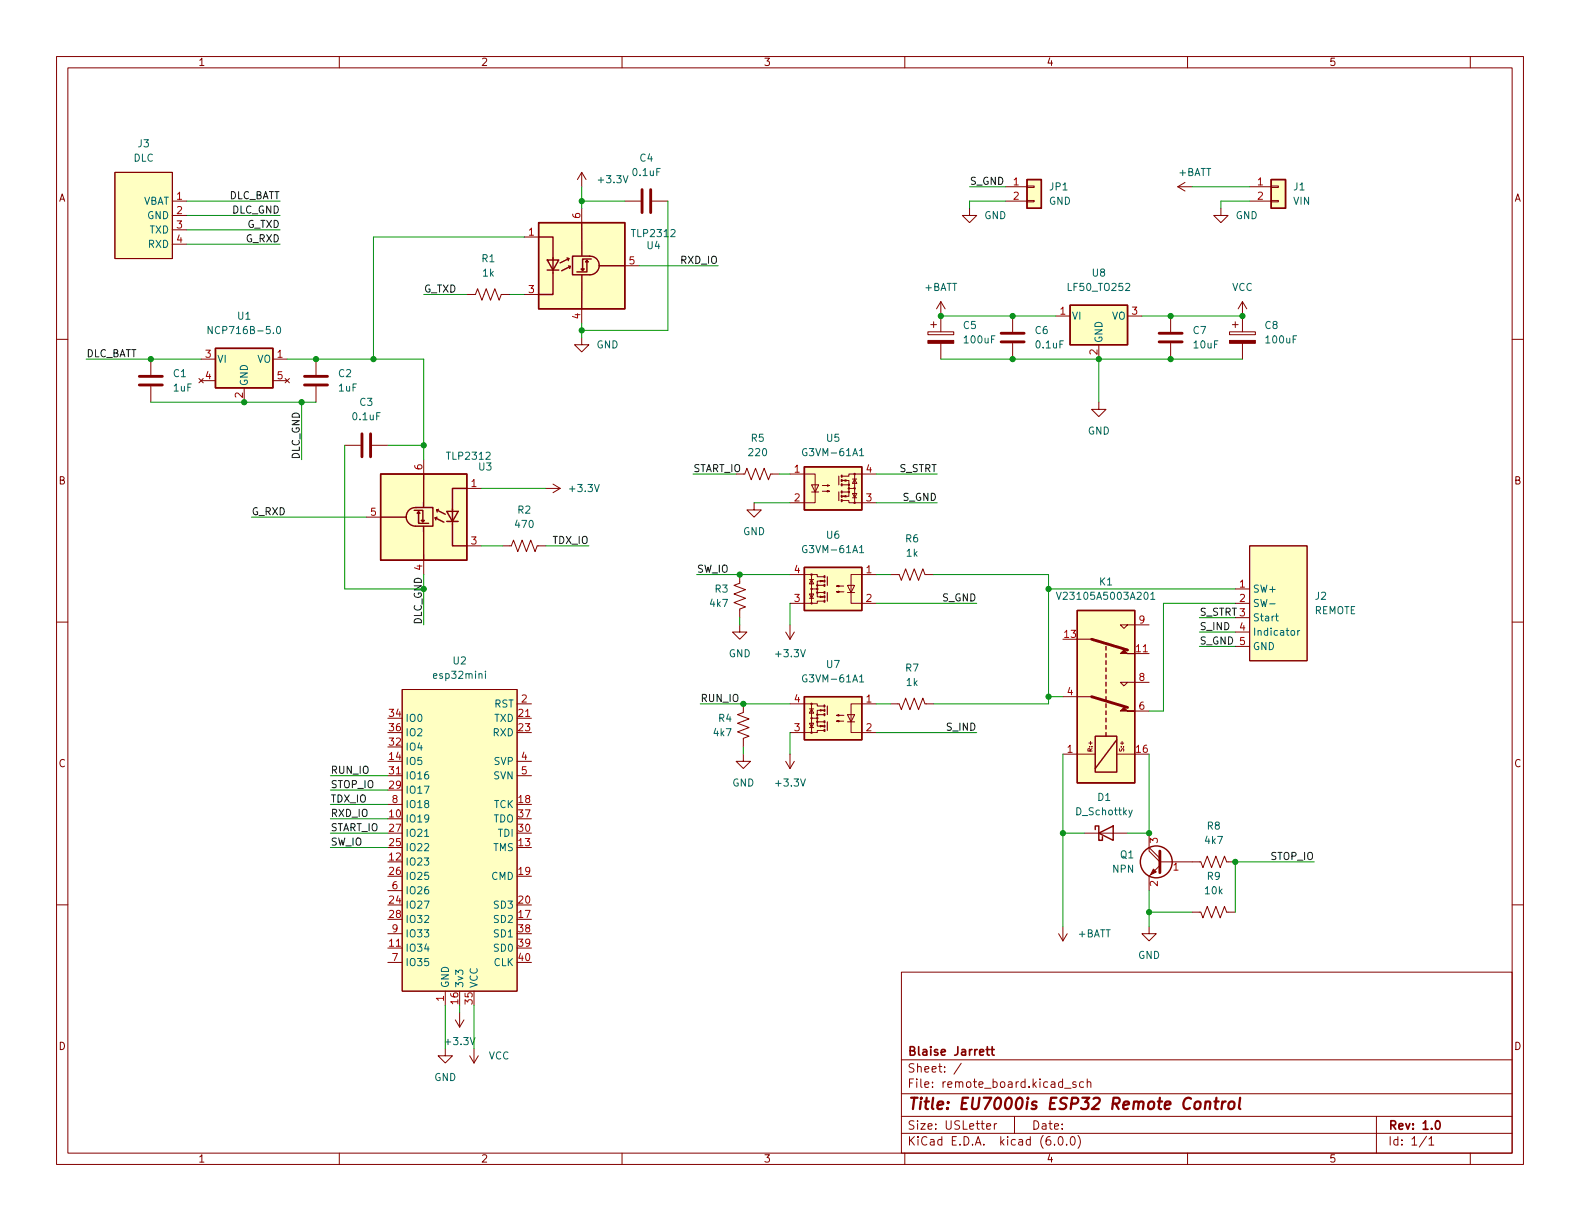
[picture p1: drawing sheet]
<svg xmlns="http://www.w3.org/2000/svg" width="279mm" height="216mm" viewBox="0 0 279 216" stroke-linecap="round" stroke-linejoin="round" font-family="sans-serif">
<g fill="none" stroke="#840000" stroke-width=".18">
<path d="M10 10h259.4v195.9h-259.4zM12 12h255.4v191.9h-255.4zM60 10v2M110 10v2M160 10v2M210 10v2M260 10v2M20.3 30.5h10.2v15.2h-10.2zM30.5 35.6h2.5M30.5 38.1h2.5M102.9 30.5l.7 1.3M102.9 30.5v2.5"/>
<path d="M102.9 36.8v2.6M102.9 30.5l-.8 1.3M110.5 35.6h2.8M115.3 35.6h2.8M171.4 36.8v1.3h1.3l-1.3 1.3-1.2-1.3h1.2M177.8 33h3.8M177.8 35.6h3.8M181.6 35.4h1.3v.3h-1.3zM181.6 32.9h1.3v.2h-1.3zM208.3 33l1.2 .8M208.3 33h2.5M209.5 32.3l-1.2 .7"/>
<path d="M215.9 36.8v1.3h1.3l-1.3 1.3-1.3-1.3h1.3M221 33h3.8M221 35.6h3.8M224.8 35.4h1.3v.3h-1.3zM224.8 32.9h1.3v.2h-1.3zM10 60h2M30.5 40.6h2.5M30.5 43.2h2.5M82.5 52.1h1.6l.4-1 .7 2 .8-2 .7 2 .8-2 .8 2 .3-1h1.6M92.7 52.1h2.5M92.7 41.9h2.5M102.9 59.7v1.3h1.2l-1.2 1.2-1.3-1.2h1.3"/>
<path d="M102.9 54.6v2.6M110.5 47h2.5M164.1 58.7h4.6v.5h-4.6zM164.6 57.4h1M165.1 56.9v1M166.4 53.3v5.4M166.4 53.3l-.8 1.3M166.4 53.3l.7 1.3M179.1 55.9v2.8M186.7 55.9h2.5M199.4 55.9h2.5M207 55.9v2.8"/>
<path d="M217.4 58.7h4.6v.5h-4.6zM217.9 57.4h1M218.4 56.9v1M219.7 53.3v5.4M219.7 53.3l-.8 1.3M219.7 53.3l.8 1.3M267.4 60h2M26.7 63.5v2.8M26.7 68.3v2.8M35.2 66.9l.7 .8M35.6 63.5h2.5M35.6 67.3h2.5"/>
<path d="M35.9 66.9l-.7 .8M43.2 68.6v2.5M48.3 63.5h2.5M48.3 67.3h2.5M50.4 66.9l.8 .8M51.2 66.9l-.8 .8M55.9 63.5v2.8M55.9 68.3v2.8M61 78.7h2.8M65.8 78.7h2.8M166.4 60.7v2.8M179.1 60.7v2.8"/>
<path d="M194.3 71.1v1.3h1.3l-1.3 1.3-1.3-1.3h1.3M194.3 61v2.5M207 60.7v2.8M219.7 60.7v2.8M64.8 91.4h2.5M74.9 81.3v2.5M74.9 99.1v2.5M82.5 86.4h2.6M82.5 96.5h2.6M88.9 96.5h1.5l.4-1 .8 2 .7-2 .8 2 .8-2 .7 2 .4-1h1.5M96.5 86.4h2.6M97.8 85.6l1.3 .8"/>
<path d="M99.1 86.4l-1.3 .7M131.7 83.8l.4-1 .7 2 .8-2 .8 2 .7-2 .8 2 .4-1h1.5M133.3 88.9v1.3h1.3l-1.3 1.2-1.2-1.2h1.2M139.7 83.8h4.4v5.1h-4.4M143.5 85.7h1.3l-.7 1.3zM143.5 87h1.3M145.4 86.9h1.3l-.4 .1v-.3l.4 .2M145.4 85.9h1.3l-.4 .1v-.3l.4 .2M149 85h1.1v.7M149 88.5h1.1v.4h4.8M149 85.7h1.1v1.3h-1.1M149.1 87.8l.5-.2v.3z"/>
<path d="M149.1 85l.5-.2v.3zM150.1 87v.8h-1.1M150.1 86.4h1M150.7 87.2h.8l-.4 .8zM150.7 88h.8M150.7 84.7h.8M151.1 84.7l.4 .8h-.8zM151.1 83.8v5.1M154.9 83.8h-4.8v.4h-1.1M221 96.5h10.1v20.3h-10.1zM10 110h2M130.8 101.6v1.5l-1 .4 2 .8-2 .7 2 .8-2 .8 2 .7-1 .4v1.5"/>
<path d="M130.8 110.5v1.3h-1.3l1.3 1.2 1.3-1.2h-1.3M138.9 111.8l.8 1.2M139.7 101.6h4.8v.4h1.2M139.7 110.5v2.5M140.5 111.8l-.8 1.2M143.1 105h.8l-.4 .8zM143.1 105.8h.8M143.1 102.5h.8M143.5 102.5l.4 .8h-.8zM143.5 104.1h1M143.5 101.6v5.1M144.5 104.8v.7h1.2"/>
<path d="M145 105.4l.5 .1-.5 .2zM145 102.6l.5 .1-.5 .2zM145.7 102.7h-1.2v.8M145.7 106.3h-1.2v.4h-4.8M145.7 103.5h-1.2v1.3h1.2M148 104.6l.3-.1v.3l-.3-.2h1.2M148 103.6l.3-.1v.3l-.3-.2h1.2M149.9 103.5h1.2l-.6 1.3zM149.9 104.8h1.2M154.9 101.6h-4.4v5.1h4.4M157.5 101.6h1.5l.4 1 .7-2 .8 2 .8-2 .7 2 .8-2 .4 1h1.5M190.5 113h2.5"/>
<path d="M199.4 110.5l-.6 .6-.7-.6h5.1M200.7 115.6h2.5M218.4 104.1h2.6M218.4 106.7h2.6M218.4 109.2h2.6M218.4 111.8h2.6M218.4 114.3h2.6M267.4 110h2M68.6 137.2h2.5M71.1 121.9h20.3v53.4h-20.3zM91.4 124.5h2.6M91.4 127h2.6"/>
<path d="M91.4 137.2h2.6M91.4 134.6h2.6M131.4 133.4v1.2h-1.2l1.2 1.3 1.3-1.3h-1.3M131.4 124.5v1.5l-1 .4 2.1 .7-2.1 .8 2.1 .8-2.1 .7 2.1 .8-1.1 .4v1.5M138.9 134.6l.8 1.3M139.7 124.5h4.8v.3h1.2M139.7 133.4v2.5M140.5 134.6l-.8 1.3M143.1 127.9h.8l-.4 .8zM143.1 128.7h.8M143.1 125.3h.8M143.5 125.3l.4 .8h-.8z"/>
<path d="M143.5 127h1M143.5 124.5v5M144.5 127.6v.8h1.2M145 128.3l.5 .1-.5 .1zM145 125.5l.5 .1-.5 .1zM145.7 125.6h-1.2v.8M145.7 129.2h-1.2v.3h-4.8M145.7 126.4h-1.2v1.2h1.2M148 127.5l.3-.1v.2l-.3-.1h1.2M148 126.5l.3-.1v.2l-.3-.1h1.2M149.9 126.4h1.2l-.6 1.2zM149.9 127.6h1.2"/>
<path d="M154.9 124.5h-4.4v5h4.4M157.5 124.5h1.5l.4 1 .7-2.1 .8 2.1 .8-2.1 .7 2.1 .8-2.1 .4 1.1h1.5M188 133.4h5.7M188 123.2h5M197.5 133.4h3.2M199.4 120.7l-.6 .6-.7-.6h5.1M200.7 125.7h2.5M10 160h2M68.6 157.5h2.5M68.6 142.2h2.5M191.8 147.3h7.6M203.2 149.9v.6l1.9 1.9h7.2l.4 1 .8-2 .7 2 .8-2 .8 2 .7-2 .4 1h1.5"/>
<path d="M203.2 149.9l1.9 1.9M203.2 147.3v2.6M205.1 153l-1.9 1.9v2.6M267.4 160h2M68.6 167.6h2.5M68.6 170.2h2.5M68.6 165.1h2.5M78.7 175.3v2.5M81.3 179.1v2.5M159.4 171.9h108v32h-108zM187.2 165.1l.8 1.3M188 163.8v2.6"/>
<path d="M188.7 165.1l-.7 1.3M203.2 163.8v1.3h-1.3l1.3 1.3 1.3-1.3h-1.3M210.8 161.3h1.5l.4 1 .8-2 .7 2 .8-2 .8 2 .7-2 .4 1h1.5M78.7 185.4v1.3h1.3l-1.3 1.3-1.2-1.3h1.2M80.5 180.3l.8 1.3M82 180.3l-.7 1.3M83.1 186.7l.7 1.3M83.8 185.4v2.6M84.6 186.7l-.8 1.3M159.4 197.4h108M159.4 193.4h108M159.4 187.4h108"/>
<path d="M170 188l-1.3 1.9M174.5 199.2l.7-.2-.1-.3h-.4l-.2 .2v.7h.6M175.8 198.7v1M176.3 198.7h-.3l-.2 .3M179.4 197.4v3M188.3 192.4h1.1M190.3 191.4l-.4-.1-.2 .2 .1 .2 .5 .2v.3h-.6M191.6 191.4l-.4-.1-.3 .3v.4l.1 .2h.6M192.3 191.4l.2-.1 .3 .1 .1 .9M192.3 190.8v1.5M243.4 197.4v6.5M60 203.9v2"/>
<path d="M110 203.9v2M159.4 200.4h108M160 203.9v2M186.5 202.3v.2M187.3 201h.2a.81 .81 0 0 1 .6 .6 .81 .81 0 0 1-.3 .8l-.2 .1a.81 .81 0 0 1-.6-.6 .81 .81 0 0 1 .3-.9zM188.6 202.3v.2M189.5 201h.1a.81 .81 0 0 1 .6 .6 .81 .81 0 0 1-.3 .8l-.1 .1a.81 .81 0 0 1-.6-.6 .81 .81 0 0 1 .3-.9zM190.6 200.8a1.72 1.72 0 0 1 0 2.2M210 203.9v2M252.3 200.9l-1.3 1.9M252.7 201.4l.4-.4v1.5M252.7 202.5h.8"/>
<path d="M260 203.9v2"/>
<circle cx="150.1" cy="86.4" r=".13"/>
<circle cx="150.1" cy="85.7" r=".13"/>
<circle cx="150.1" cy="87" r=".13"/>
<circle cx="151.1" cy="86.4" r=".13"/>
<circle cx="151.1" cy="88.9" r=".13"/>
<circle cx="151.1" cy="83.8" r=".13"/>
<circle cx="143.5" cy="104.1" r=".13"/>
<circle cx="143.5" cy="106.7" r=".13"/>
<circle cx="143.5" cy="101.6" r=".13"/>
<circle cx="144.5" cy="103.5" r=".13"/>
<circle cx="144.5" cy="104.8" r=".13"/>
<circle cx="144.5" cy="104.1" r=".13"/>
<circle cx="143.5" cy="127" r=".13"/>
<circle cx="143.5" cy="124.5" r=".13"/>
<circle cx="143.5" cy="129.5" r=".13"/>
<circle cx="144.5" cy="126.4" r=".13"/>
<circle cx="144.5" cy="127" r=".13"/>
<circle cx="144.5" cy="127.6" r=".13"/>
</g>
<path d="M174.4 185.6h.6M174.6 185.1v1.3l.4 .2M175.2 185.6h.6M175.5 185.1v1.3l.3 .2M254 198.2h.2a.82 .82 0 0 1 .6 .6 .82 .82 0 0 1-.3 .8l-.2 .1a.81 .81 0 0 1-.6-.6 .81 .81 0 0 1 .3-.9z" fill="none" stroke="#840000" stroke-width=".3"/>
<path d="M213.2 195a.49 .49 0 0 1 .8 .1l-.1 1M213.2 194.8l-.1 1.3M214.7 194.8h.8M215.1 194.1l-.2 1.7 .1 .2 .3 .1M216.2 194.8l-.2 1.3M216.7 194.8l-.3 .1-.3 .3M217.4 195a.52 .52 0 0 1 .5-.2 .52 .52 0 0 1 .4 .4l-.1 .5a.55 .55 0 0 1-.5 .4 .55 .55 0 0 1-.5-.4zM219.3 194.1l-.2 1.7 .2 .3" fill="none" stroke="#840000" stroke-width=".4"/>
<g fill="none" stroke="#840000" stroke-width=".51">
<path d="M113.5 33.5v4.1M115.1 33.5v4.1M177 58.9h4.1M205 58.9h4M24.6 68.1h4.1M24.6 66.5h4.1M53.8 68.1h4.1M53.8 66.5h4.1M64 76.7v4.1M65.5 76.7v4.1M177 60.5h4.1M205 60.5h4"/>
<path d="M193 113l6.4 1.9M193 123.2l6.4 1.9M205.1 150.5v3.8"/>
</g>
<g fill="#840000" stroke="#840000" stroke-width=".18">
<path d="M204 153.7l.5 .5-1 .5z"/>
<path d="M198.1 125.7l.7-.6 .6 .6h1.3z"/>
<path d="M198.1 115.6l.7-.7 .6 .7h1.3z"/>
<path d="M164.1 60.2h4.6v.5h-4.6z"/>
<path d="M217.4 60.2h4.6v.5h-4.6z"/>
</g>
<g fill="none" stroke="#840000" stroke-width=".25">
<path d="M95.2 39.4h15.3v15.2h-15.3zM102.9 39.4v5.8M181.6 31.8h2.5v5h-2.5zM224.8 31.8h2.5v5h-2.5zM95.2 41.9h2.6v3.8M96.8 46h2l-1 1.8zM96.8 47.8h2M97.8 45.6v6.5h-2.6M100.3 45.6l.3 .1M100.5 47l.3 .1M100.6 45.7l-1.5 .8M100.6 45.7l-.1 .4"/>
<path d="M100.8 47.1l-1.5 .8M100.8 47.1l-.1 .4M102.9 48.6v6M103.5 46.3l.3-.2 .2 .2zM103.8 46.1v2h-1.8M104.2 45.3a1.57 1.57 0 0 1 1.7 1.7M104.3 45.3h-3.1v3.3h3.1a1.67 1.67 0 0 0 1.7-1.7M104.5 45.8h-1.5v2l.3-.2h-.5l.2 .2M106 47h4.5M189.2 54h10.2v7h-10.2zM38.1 61.6h10.2v7h-10.2zM67.3 83.8h15.2v15.3h-15.2z"/>
<path d="M67.3 91.4h4.5M73.3 90.2h1.5v2.1l-.3-.3h.5l-.2 .3M73.5 89.7h3.1v3.3h-3.1a1.67 1.67 0 0 1-1.7-1.6M73.6 89.8a1.57 1.57 0 0 0-1.7 1.6M74 90.5v2h1.8M74 90.5l.3 .3h-.5zM74.9 93.1v6M74.9 83.8v5.9M77 91.6l1.5 .7M77 91.6l.1 .3M77.2 90.2l1.5 .7M77.2 90.2l.1 .3"/>
<path d="M77.3 91.5l-.3 .1M77.5 90.1l-.3 .1M79 90.4h2l-1 1.8zM79 92.2h2M80 90v6.5h2.5M82.5 86.4h-2.5v3.8M142.2 82.6h10.2v7.6h-10.2zM142.2 100.3h10.2v7.7h-10.2zM190.5 108h10.2v30.4h-10.2zM195.6 114.3v.6M195.6 115.6v.6M195.6 116.8v.7"/>
<path d="M195.6 118.1v.6M195.6 119.4v.6M142.2 123.2h10.2v7.6h-10.2zM193.7 130.2h3.8v6.3h-3.8zM195.6 120.7v.6M195.6 121.9v.7M195.6 123.2v.6M195.6 124.5v.6M195.6 125.7v.7M195.6 127v.6M195.6 128.3v.6M195.6 129.5v.7"/>
<path d="M197.5 130.8l-3.8 5.1M193.7 146.7v-.6h.6v2.5h.6v-.6M194.3 147.3l2.5-1.2v2.5z"/>
<circle cx="204.5" cy="152.4" r="2.82"/>
</g>
<g fill="#ffffc2" stroke="#ffffc2" stroke-width=".18">
<path d="M38.1 61.6h10.2v7h-10.2z"/>
<path d="M190.5 108h10.2v30.4h-10.2z"/>
<path d="M20.3 30.5h10.2v15.2h-10.2z"/>
<path d="M224.8 31.8h2.5v5h-2.5z"/>
<path d="M221 96.5h10.1v20.3h-10.1z"/>
<path d="M95.2 39.4h15.3v15.2h-15.3z"/>
<path d="M181.6 31.8h2.5v5h-2.5z"/>
<path d="M189.2 54h10.2v7h-10.2z"/>
<path d="M67.3 83.8h15.2v15.3h-15.2z"/>
<path d="M71.1 121.9h20.3v53.4h-20.3z"/>
<path d="M142.2 123.2h10.2v7.6h-10.2z"/>
<path d="M142.2 100.3h10.2v7.7h-10.2z"/>
<path d="M142.2 82.6h10.2v7.6h-10.2z"/>
</g>
<g fill="none" stroke="#006464" stroke-width=".18">
<path d="M37.5 57.7v1.3l-.7-1.3v1.3M49.1 57.8l.1-.1a.68 .68 0 0 1 .4 .7 .68 .68 0 0 1-.4 .6 .84 .84 0 0 1-.1-1.2zM152 97.7h.7M152 80.6h.7M85.8 118.7v.1M85.8 119.1v.9M186.8 104.7l.4 1.3 .5-1.3M203.5 105.1l.4-.4v1.3M203.5 106h.7M224.5 106.8h1M225.6 108.9h.4M225.7 108.5v1.1l.3 .2"/>
<path d="M228.4 111.5h.3l.2 .2v.4l-.2 .2h-.3l-.1-.2zM229.5 111.5v.8M229.8 111.5l-.3 .2M152 120.6h.7M75.1 147.9h.7M200.2 143.2l-.4 1.2-.2 .1"/>
</g>
<path d="M148.3 84.2v1.5M148.3 87v1.5M146.3 102v1.5M146.3 104.8v1.5M146.3 124.8v1.6M146.3 127.6v1.6" fill="none" stroke="#840000" stroke-width=".2"/>
<g fill="none" stroke="#840000" stroke-width=".36">
<path d="M148.8 88.4v.2M148.8 87.6v.3M148.8 85.6v.3M148.8 84.8v.3M148.8 84.1v.2M148.8 86.9v.2M145.8 106.2v.2M145.8 105.4v.3M145.8 103.4v.2M145.8 102.6v.3M145.8 101.9v.2M145.8 104.6v.3"/>
<path d="M145.8 129v.3M145.8 128.3v.2M145.8 126.2v.3M145.8 125.5v.2M145.8 124.7v.3M145.8 127.5v.3"/>
</g>
<g fill="none" stroke="#009600" stroke-width=".18">
<path d="M33 35.6h16.5M33 38.1h16.5M102.9 35.6h7.6M102.9 33v3.8M118.1 35.6v22.8h-15.2M171.4 33h6.4M177.8 35.6h-6.4v1.2M210.8 33h10.2M221 35.6h-5.1v1.2M33 43.2h16.5M33 40.6h16.5M74.9 52.1h7.6"/>
<path d="M90.2 52.1h2.5M92.7 41.9h-26.7v21.6M102.9 57.2v2.5M113 47h14M166.4 55.9h20.3M201.9 55.9h17.8M15.2 63.5h20.4M26.7 71.1h29.2M50.8 63.5h24.1v17.8M53.3 71.1v10.2M61 78.7v25.4h13.9v6.4M68.6 78.7h6.3"/>
<path d="M166.4 63.5h53.3M194.3 63.5v7.6M44.4 91.4h20.4M85.1 86.4h11.4M85.1 96.5h3.8M96.5 96.5h7.6M122.6 83.8h7.6M133.3 88.9h6.4M137.8 83.8h1.9M154.9 88.9h10.8M154.9 83.8h10.8M123.2 101.6h16.5"/>
<path d="M130.8 109.2v1.3M139.7 106.7v3.8M154.9 106.7h17.8M154.9 101.6h2.6M165.1 101.6h20.3v22.9h-20.3M185.4 104.1h33M212.1 111.8h6.3M212.1 109.2h6.3M212.1 114.3h6.3M218.4 106.7h-12.7v19h-2.5M58.4 137.2h10.2M58.4 139.7h10.2"/>
<path d="M123.8 124.5h15.9M131.4 132.1v1.3M139.7 129.5v3.9M154.9 124.5h2.6M154.9 129.5h17.8M185.4 123.2h2.6M188 133.4v30.4M203.2 133.4v13.9h-3.8M58.4 147.3h10.2M58.4 144.8h10.2M58.4 149.9h10.2M58.4 142.2h10.2"/>
<path d="M188 147.3h3.8M203.2 157.5v6.3M232.4 152.4h-14v8.9M78.7 177.8v7.6M81.3 177.8v1.3M83.8 177.8v7.6M203.2 161.3h7.6"/>
</g>
<g fill="#009600" stroke="#009600" stroke-width=".18">
<circle cx="203.2" cy="147.3" r=".46"/>
<circle cx="218.4" cy="152.4" r=".46"/>
<circle cx="203.2" cy="161.3" r=".46"/>
<circle cx="74.9" cy="78.7" r=".46"/>
<circle cx="102.9" cy="58.4" r=".46"/>
<circle cx="102.9" cy="35.6" r=".46"/>
<circle cx="66" cy="63.5" r=".46"/>
<circle cx="55.9" cy="63.5" r=".46"/>
<circle cx="166.4" cy="55.9" r=".46"/>
<circle cx="179.1" cy="55.9" r=".46"/>
<circle cx="179.1" cy="63.5" r=".46"/>
<circle cx="194.3" cy="63.5" r=".46"/>
<circle cx="219.7" cy="55.9" r=".46"/>
<circle cx="207" cy="55.9" r=".46"/>
<circle cx="207" cy="63.5" r=".46"/>
<circle cx="53.3" cy="71.1" r=".46"/>
<circle cx="43.2" cy="71.1" r=".46"/>
<circle cx="26.7" cy="63.5" r=".46"/>
<circle cx="188" cy="147.3" r=".46"/>
<circle cx="185.4" cy="123.2" r=".46"/>
<circle cx="130.8" cy="101.6" r=".46"/>
<circle cx="185.4" cy="104.1" r=".46"/>
<circle cx="131.4" cy="124.5" r=".46"/>
</g>
<text font-size="2.8" fill="#840000" x="160.4" y="196.2">Title: EU7000is ESP32 Remote Control</text>
<g font-size="2.1" fill="#840000">
<text x="160.4" y="189.7">Sheet: /</text>
<text x="160.4" y="186.7">Blaise Jarrett</text>
<text x="160.4" y="192.4">File: remote_board.kicad_sch</text>
<text x="160.4" y="202.5">KiCad E.D.A. kicad (6.0.0)</text>
<text x="160.4" y="199.7">Size: USLetter</text>
<text x="182.4" y="199.7">Date:</text>
<text x="245.4" y="199.7">Rev: 1.0</text>
<text x="245.4" y="202.5">Id: 1/1</text>
</g>
<g font-size="1.8" fill="#840000">
<text x="35" y="11.6">1</text>
<text x="85" y="11.6">2</text>
<text x="135" y="11.6">3</text>
<text x="185" y="11.6">4</text>
<text x="235" y="11.6">5</text>
<text x="10.3" y="35.6">A</text>
<text x="267.7" y="35.6">A</text>
<text x="10.3" y="85.7">B</text>
<text x="267.7" y="85.7">B</text>
<text x="10.3" y="135.6">C</text>
<text x="267.7" y="135.6">C</text>
<text x="10.3" y="185.7">D</text>
<text x="267.7" y="185.7">D</text>
<text x="35" y="205.6">1</text>
<text x="85" y="205.6">2</text>
<text x="135" y="205.6">3</text>
<text x="185" y="205.6">4</text>
<text x="235" y="205.6">5</text>
</g>
<g font-size="1.8" fill="#006464">
<text x="23.6" y="28.6">DLC</text>
<text x="24.4" y="26">J3</text>
<text x="113.2" y="28.6">C4</text>
<text x="106" y="32.4">+3.3V</text>
<text x="112" y="31.1">0.1uF</text>
<text x="185.6" y="33.7">JP1</text>
<text x="208.4" y="31.1">+BATT</text>
<text x="228.8" y="33.7">J1</text>
<text x="25.2" y="36.2">VBAT</text>
<text x="26" y="38.7">GND</text>
<text x="26.4" y="41.3">TXD</text>
<text x="111.9" y="41.9">TLP2312</text>
<text x="174" y="38.7">GND</text>
<text x="185.5" y="36.2">GND</text>
<text x="218.5" y="38.7">GND</text>
<text x="228.7" y="36.2">VIN</text>
<text x="26.2" y="43.8">RXD</text>
<text x="85.2" y="46.4">R1</text>
<text x="114.4" y="44">U4</text>
<text x="85.4" y="48.9">1k</text>
<text x="163.5" y="51.4">+BATT</text>
<text x="189.1" y="51.4">LF50_TO252</text>
<text x="193.2" y="48.9">U8</text>
<text x="217.8" y="51.4">VCC</text>
<text x="37.7" y="59.1">NCP716B-5.0</text>
<text x="42" y="56.5">U1</text>
<text x="170.4" y="58.2">C5</text>
<text x="183.1" y="59.1">C6</text>
<text x="189.5" y="56.5">VI</text>
<text x="196.6" y="56.5">VO</text>
<text x="211" y="59.1">C7</text>
<text x="223.7" y="58.2">C8</text>
<text x="38.4" y="64.1">VI</text>
<text x="45.4" y="64.1">VO</text>
<text x="105.5" y="61.6">GND</text>
<text x="170.6" y="60.7">100uF</text>
<text x="183.3" y="61.6">0.1uF</text>
<text x="194.9" y="60.7" transform="rotate(-90 194.9 60.7)">GND</text>
<text x="211.2" y="61.6">10uF</text>
<text x="224" y="60.7">100uF</text>
<text x="30.7" y="66.7">C1</text>
<text x="30.7" y="69.2">1uF</text>
<text x="43.8" y="68.3" transform="rotate(-90 43.8 68.3)">GND</text>
<text x="59.9" y="66.7">C2</text>
<text x="59.9" y="69.2">1uF</text>
<text x="63.6" y="71.8">C3</text>
<text x="62.5" y="74.3">0.1uF</text>
<text x="192.3" y="76.8">GND</text>
<text x="79.2" y="81.3">TLP2312</text>
<text x="84.7" y="83.2">U3</text>
<text x="132.5" y="80.6">220</text>
<text x="132.9" y="78.1">R5</text>
<text x="142.4" y="80.6">G3VM-61A1</text>
<text x="146.2" y="78.1">U5</text>
<text x="100.9" y="87">+3.3V</text>
<text x="91.2" y="93.3">470</text>
<text x="91.6" y="90.8">R2</text>
<text x="131.4" y="94.6">GND</text>
<text x="146.2" y="95.2">U6</text>
<text x="160.2" y="95.9">R6</text>
<text x="142.4" y="97.8">G3VM-61A1</text>
<text x="160.3" y="98.4">1k</text>
<text x="125.6" y="107.3">4k7</text>
<text x="126.5" y="104.8">R3</text>
<text x="187.8" y="106">V23105A5003A201</text>
<text x="194.4" y="103.5">K1</text>
<text x="221.5" y="104.8">SW+</text>
<text x="221.5" y="107.3">SW-</text>
<text x="232.6" y="106">J2</text>
<text x="221.5" y="109.9">Start</text>
<text x="221.5" y="112.4">Indicator</text>
<text x="232.4" y="108.6">REMOTE</text>
<text x="80.1" y="117.5">U2</text>
<text x="128.8" y="116.2">GND</text>
<text x="137.4" y="116.2">+3.3V</text>
<text x="146.2" y="118.1">U7</text>
<text x="160.2" y="118.7">R7</text>
<text x="221.5" y="114.9">GND</text>
<text x="77" y="120">esp32mini</text>
<text x="87.4" y="125.1">RST</text>
<text x="142.4" y="120.6">G3VM-61A1</text>
<text x="160.3" y="121.3">1k</text>
<text x="71.6" y="127.6">IO0</text>
<text x="71.6" y="130.2">IO2</text>
<text x="87.2" y="130.2">RXD</text>
<text x="87.4" y="127.6">TXD</text>
<text x="126.3" y="130.2">4k7</text>
<text x="127.1" y="127.6">R4</text>
<text x="71.6" y="135.3">IO5</text>
<text x="71.6" y="137.8">IO16</text>
<text x="71.6" y="132.7">IO4</text>
<text x="87.3" y="137.8">SVN</text>
<text x="87.4" y="135.3">SVP</text>
<text x="71.6" y="140.3">IO17</text>
<text x="71.6" y="142.9">IO18</text>
<text x="87.3" y="142.9">TCK</text>
<text x="129.5" y="139.1">GND</text>
<text x="137.4" y="139.1">+3.3V</text>
<text x="194.1" y="141.6">D1</text>
<text x="71.6" y="145.4">IO19</text>
<text x="71.6" y="148">IO21</text>
<text x="87.2" y="145.4">TDO</text>
<text x="88.1" y="148">TDI</text>
<text x="190.4" y="144.1">D_Schottky</text>
<text x="213.2" y="149.2">4k7</text>
<text x="213.5" y="146.7">R8</text>
<text x="71.6" y="153">IO23</text>
<text x="71.6" y="150.5">IO22</text>
<text x="71.6" y="155.6">IO25</text>
<text x="86.9" y="155.6">CMD</text>
<text x="87.2" y="150.5">TMS</text>
<text x="196.7" y="154.3">NPN</text>
<text x="198.1" y="151.8">Q1</text>
<text x="213.5" y="155.6">R9</text>
<text x="71.6" y="160.7">IO27</text>
<text x="71.6" y="158.1">IO26</text>
<text x="87.5" y="160.7">SD3</text>
<text x="213.2" y="158.1">10k</text>
<text x="71.6" y="163.2">IO32</text>
<text x="71.6" y="165.7">IO33</text>
<text x="87.5" y="163.2">SD2</text>
<text x="87.5" y="165.7">SD1</text>
<text x="190.6" y="165.7">+BATT</text>
<text x="71.6" y="168.3">IO34</text>
<text x="71.6" y="170.8">IO35</text>
<text x="87.3" y="170.8">CLK</text>
<text x="87.5" y="168.3">SD0</text>
<text x="201.2" y="169.5">GND</text>
<text x="79.4" y="174.8" transform="rotate(-90 79.4 174.8)">GND</text>
<text x="81.9" y="174.8" transform="rotate(-90 81.9 174.8)">3v3</text>
<text x="84.5" y="174.8" transform="rotate(-90 84.5 174.8)">VCC</text>
<text x="78.9" y="184.8">+3.3V</text>
<text x="76.8" y="191.1">GND</text>
<text x="86.4" y="187.3">VCC</text>
</g>
<g font-size="1.8" fill="#a90000">
<text x="31.3" y="35.3">1</text>
<text x="179.2" y="32.8">1</text>
<text x="179.2" y="35.3">2</text>
<text x="222.4" y="32.8">1</text>
<text x="222.4" y="35.3">2</text>
<text x="31.3" y="37.8">2</text>
<text x="31.3" y="40.4">3</text>
<text x="93.5" y="41.7">1</text>
<text x="102.6" y="38.6" transform="rotate(-90 102.6 38.6)">6</text>
<text x="31.3" y="42.9">4</text>
<text x="111.3" y="46.7">5</text>
<text x="93.5" y="51.8">3</text>
<text x="102.6" y="56.4" transform="rotate(-90 102.6 56.4)">4</text>
<text x="187.5" y="55.6">1</text>
<text x="200.2" y="55.6">3</text>
<text x="36.3" y="63.2">3</text>
<text x="49" y="63.2">1</text>
<text x="194.1" y="62.7" transform="rotate(-90 194.1 62.7)">2</text>
<text x="36.3" y="67.1">4</text>
<text x="42.9" y="70.3" transform="rotate(-90 42.9 70.3)">2</text>
<text x="49" y="67.1">5</text>
<text x="74.7" y="83" transform="rotate(-90 74.7 83)">6</text>
<text x="140.5" y="83.6">1</text>
<text x="153.2" y="83.6">4</text>
<text x="83.3" y="86.1">1</text>
<text x="140.5" y="88.6">2</text>
<text x="153.2" y="88.6">3</text>
<text x="65.5" y="91.2">5</text>
<text x="83.3" y="96.3">3</text>
<text x="140.5" y="101.3">4</text>
<text x="153.2" y="101.3">1</text>
<text x="140.5" y="106.4">3</text>
<text x="153.2" y="106.4">2</text>
<text x="219.2" y="103.9">1</text>
<text x="219.2" y="106.4">2</text>
<text x="188.2" y="112.8">13</text>
<text x="201.4" y="110.2">9</text>
<text x="219.2" y="111.5">4</text>
<text x="200.9" y="115.3">11</text>
<text x="92.2" y="124.2">2</text>
<text x="140.5" y="124.2">4</text>
<text x="153.2" y="124.2">1</text>
<text x="188.7" y="122.9">4</text>
<text x="201.4" y="125.5">6</text>
<text x="201.4" y="120.4">8</text>
<text x="68.9" y="131.8">32</text>
<text x="68.9" y="126.7">34</text>
<text x="68.9" y="129.3">36</text>
<text x="91.7" y="126.7">21</text>
<text x="91.7" y="129.3">23</text>
<text x="140.5" y="129.3">3</text>
<text x="153.2" y="129.3">2</text>
<text x="68.9" y="134.4">14</text>
<text x="68.9" y="136.9">31</text>
<text x="92.2" y="134.4">4</text>
<text x="92.2" y="136.9">5</text>
<text x="188.7" y="133.1">1</text>
<text x="200.9" y="133.1">16</text>
<text x="68.9" y="139.4">29</text>
<text x="69.4" y="142">8</text>
<text x="91.7" y="142">18</text>
<text x="68.9" y="144.5">10</text>
<text x="68.9" y="149.6">25</text>
<text x="68.9" y="147.1">27</text>
<text x="91.7" y="149.6">13</text>
<text x="91.7" y="147.1">30</text>
<text x="91.7" y="144.5">37</text>
<text x="204.7" y="149.1" transform="rotate(-90 204.7 149.1)">3</text>
<text x="68.9" y="152.1">12</text>
<text x="68.9" y="154.7">26</text>
<text x="91.7" y="154.7">19</text>
<text x="207.5" y="153.9">1</text>
<text x="68.9" y="159.8">24</text>
<text x="69.4" y="157.2">6</text>
<text x="91.7" y="159.8">20</text>
<text x="204.7" y="156.7" transform="rotate(-90 204.7 156.7)">2</text>
<text x="68.9" y="167.4">11</text>
<text x="68.9" y="162.3">28</text>
<text x="69.4" y="164.8">9</text>
<text x="91.7" y="162.3">17</text>
<text x="91.7" y="164.8">38</text>
<text x="91.7" y="167.4">39</text>
<text x="69.4" y="169.9">7</text>
<text x="91.7" y="169.9">40</text>
<text x="78.5" y="177" transform="rotate(-90 78.5 177)">1</text>
<text x="81" y="177.5" transform="rotate(-90 81 177.5)">16</text>
<text x="83.6" y="177.5" transform="rotate(-90 83.6 177.5)">35</text>
</g>
<g font-size="1.8" fill="#0f0f0f">
<text x="40.2" y="35.2">DLC_BATT</text>
<text x="171.4" y="32.7">S_GND</text>
<text x="41" y="37.8">DLC_GND</text>
<text x="43.6" y="40.3">G_TXD</text>
<text x="43.4" y="42.8">G_RXD</text>
<text x="120.4" y="46.6">RXD_IO</text>
<text x="74.9" y="51.7">G_TXD</text>
<text x="15.2" y="63.2">DLC_BATT</text>
<text x="53" y="81.3" transform="rotate(-90 53 81.3)">DLC_GND</text>
<text x="122.6" y="83.5">START_IO</text>
<text x="159" y="83.5">S_STRT</text>
<text x="159.6" y="88.6">S_GND</text>
<text x="44.4" y="91.1">G_RXD</text>
<text x="97.8" y="96.2">TDX_IO</text>
<text x="123.2" y="101.3">SW_IO</text>
<text x="166.6" y="106.3">S_GND</text>
<text x="212.1" y="108.9">S_STRT 3</text>
<text x="212.1" y="111.4">S_IND</text>
<text x="212.1" y="114">S_GND 5</text>
<text x="123.8" y="124.1">RUN_IO</text>
<text x="167.5" y="129.2">S_IND</text>
<text x="58.4" y="136.8">RUN_IO</text>
<text x="58.4" y="141.9">TDX_IO</text>
<text x="58.4" y="139.4">STOP_IO</text>
<text x="58.4" y="147">START_IO</text>
<text x="58.4" y="149.5">SW_IO</text>
<text x="58.4" y="144.4">RXD_IO</text>
<text x="224.7" y="152.1">STOP_IO</text>
</g>
<text font-size="1.8" fill="#009600" x="74.6" y="110.5" transform="rotate(-90 74.6 110.5)">DLC_GND 4</text>
<g font-size="1.1" fill="#840000">
<text x="193.2" y="132.8" transform="rotate(-90 193.2 132.8)">R:+</text>
<text x="198.8" y="132.8" transform="rotate(-90 198.8 132.8)">S:+</text>
</g>
</svg>
